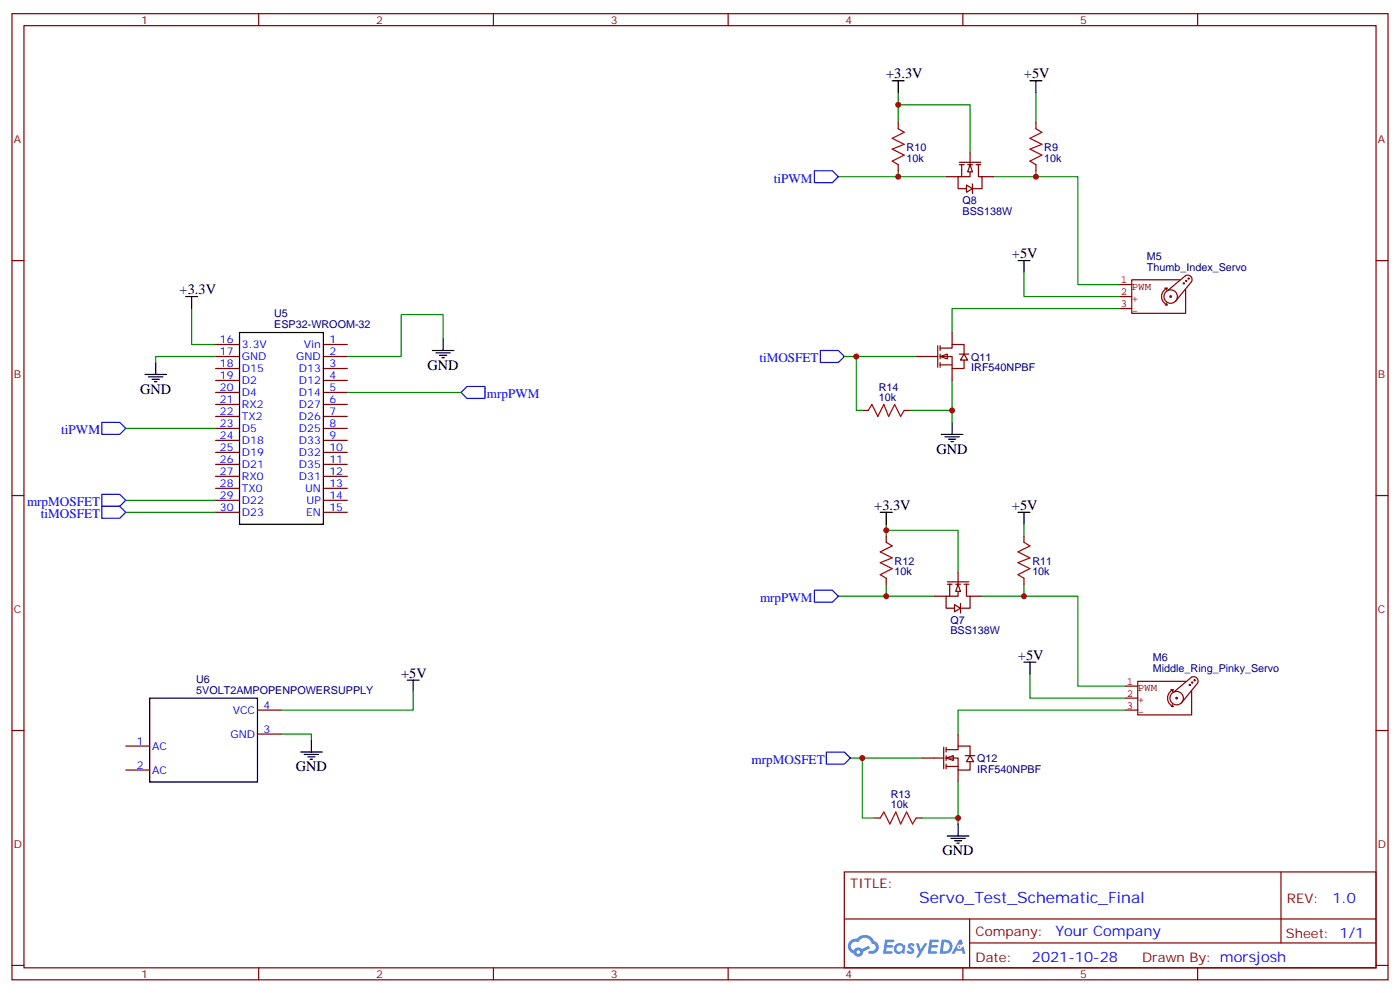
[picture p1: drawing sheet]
<svg xmlns="http://www.w3.org/2000/svg" width="412mm" height="292mm" viewBox="0 0 412 292" stroke-linecap="round" stroke-linejoin="round" font-family="sans-serif">
<g fill="none" stroke="#870000" stroke-width=".35">
<path d="M3.5 4h405.4v284.4h-405.4zM7.1 7.5h398.2v277.3h-398.2zM76.2 4v3.5M145.3 4v3.5M214.5 4v3.5M283.6 4v3.5M352.8 4v3.5M3.5 76.7h3.6M405.3 76.7h3.6M3.5 145.8h3.6M405.3 145.8h3.6M3.5 215h3.6"/>
<path d="M405.3 215h3.6M248.7 256.6h156.6v28.2h-156.6zM377.3 256.6v20.9M248.7 270.5h156.5M285.6 277.5h119.6M285.6 270.5v14.1M3.5 284.1h3.6M76.2 284.8v3.6M145.3 284.8v3.6M214.5 284.8v3.6M283.6 284.8v3.6M352.8 284.8v3.6"/>
<path d="M405.3 284.1h3.6"/>
</g>
<g fill="#5487ff">
<path d="M267.7 277.8a1.22 1.22 0 0 1 1.7 .3l-.4 .5a.47 .47 0 0 0-.3-.4 .47 .47 0 0 0-.5 .2l.1 .2a1.14 1.14 0 0 1 .8 1.8 1.14 1.14 0 0 1-1.9 0l-.2-.2 .5-.5 .7 .4a.29 .29 0 0 0 .3-.3 .29 .29 0 0 0-.2-.3 1.04 1.04 0 0 1-.6-1.7z"/>
<path d="M260.7 276.5h2.4l.3 .2-.2 .5-1.8 .1-.1 .8h1.5l.3 .4-.3 .4h-1.6l-.2 1.1h1.7l.2 .3-.2 .3-2.6 .1z"/>
<path d="M273.8 276.5h2.4l.3 .2-.1 .5-1.8 .1-.2 .8h1.6l.3 .4-.4 .4h-1.6l-.1 1.1h1.7l.2 .3-.2 .3-2.6 .1z"/>
<path d="M282.6 276.5h.7l.3 1.3-.6 .3a.69 .69 0 0 0-1 .3 .69 .69 0 0 0 .4 1 .69 .69 0 0 0 .9-.7l.5-.2 .6 2.2h-.8l-.2-.9h-1.8l-.5 .9h-.8z"/>
<path d="M269.8 277.6h.8l.6 1.8 1.1-1.8h.9l-2.6 4.2h-.8l.9-1.5z"/>
<path d="M277.4 276.5l-.6 4.2h1.3a2.11 2.11 0 0 0 2.5-2.1 2.11 2.11 0 0 0-2.5-2.1zM278.1 277.3a1.39 1.39 0 0 1 1.7 1.4 1.39 1.39 0 0 1-1.8 1.3h-.3z"/>
<path d="M263.7 278.2a1.54 1.54 0 0 0-.1 2.1 1.54 1.54 0 0 0 2.2 .1l.6 .3 .3-2.3-.2-.3h-.4a1.49 1.49 0 0 0-2.4 .1zM264 279.2a.94 .94 0 0 1 1.8 0 .94 .94 0 0 1-1.8 0z"/>
<path d="M250.4 276.9a2.18 2.18 0 0 0 1.1 3.7 1.44 1.44 0 0 0 1.6 .9 1.44 1.44 0 0 0 1.2-1.4l2-1-.5-.8-1.9 1a1.47 1.47 0 0 0-2.4 .4 1.39 1.39 0 0 1-.7-1.9 1.39 1.39 0 0 1 2-.5 2.12 2.12 0 0 1 2.2-1.3 2.12 2.12 0 0 1 1.9 1.7 1.14 1.14 0 0 1 1.1 1.4 1.14 1.14 0 0 1-1.7 .7 .43 .43 0 0 0-.5 .4 .43 .43 0 0 0 .4 .5 1.98 1.98 0 0 0 2.5-1.2 1.98 1.98 0 0 0-1.2-2.6 3.1 3.1 0 0 0-5.3-.6l-.9 .1zM252.3 280.2a.55 .55 0 0 1 1.1 0 .55 .55 0 0 1-1.1 0z"/>
<circle cx="282.6" cy="278.6" r=".26"/>
</g>
<g fill="none" stroke="#008700" stroke-width=".35">
<path d="M264.6 30.8h21.2v14.1M264.6 27.3v8.8M305.2 27.3v8.8M246.9 52h17.7M264.6 50.2v1.8h14.1M305.2 52h12.3v31.7h12.3M305.2 50.2v1.8h-12.4M56.4 90.8v10.6h7.1M130.5 99.6v-7h-12.3v12.3h-15.9M63.5 104.9h-17.6v1.8M102.3 115.5h33.5M37 126.1h26.5"/>
<path d="M37 147.2h26.5M37 150.8h26.5M261.1 156.1h21.1v12.3M261.1 154.3v3.5M301.6 154.3v3.5M246.9 175.5h14.2M261.1 171.9v3.6h14.1M289.3 175.5h28.2v26.4h14.1M301.6 171.9v3.6M82.9 216h8.8v1.8M121.7 203.7v5.3h-38.8"/>
</g>
<path d="M239.9 50.2h5.3l1.7 1.8-1.7 1.8h-5.3zM137.6 113.7h5.3v3.6h-5.3l-1.8-1.8zM30 124.3h5.3l1.7 1.8-1.7 1.7h-5.3zM30 149h5.3l1.7 1.8-1.7 1.7h-5.3zM30 145.5h5.3l1.7 1.7-1.7 1.8h-5.3zM239.9 173.7h5.3l1.7 1.8-1.7 1.7h-5.3z" fill="none" stroke="#00f" stroke-width=".35"/>
<g fill="none" stroke="#000" stroke-width=".35">
<path d="M262.8 23.8h3.5M264.6 23.8v3.5M303.4 23.8h3.5M305.2 23.8v3.5M54.7 87.3h3.5M56.4 87.3v3.5M70.6 97.9h24.6v56.4h-24.6zM130.5 99.6v3.6M42.7 110.2h6.3M43.7 110.9h4.3M44.8 111.6h2.1M45.5 112.3h.7"/>
<path d="M45.9 106.7v3.5M127.4 103.2h6.3M128.4 103.9h4.2M129.5 104.6h2.1M130.2 105.3h.7M277.3 127.8h6.3M278.3 128.6h4.3M279.4 129.3h2.1M280.1 130h.7M280.5 124.3v3.5M259.3 150.8h3.5M261.1 150.8v3.5"/>
<path d="M299.9 150.8h3.5M301.6 150.8v3.5M44.1 205.5h31.7v24.7h-31.7zM91.7 217.8v3.5M119.9 200.2h3.6M121.7 200.2v3.5M88.5 221.3h6.4M89.6 222h4.2M90.7 222.7h2.1M91.4 223.4h.7"/>
</g>
<path d="M264.6 37.9l1.7 1-3.5 1.8 3.5 1.8-3.5 1.4 3.5 1.7-3.5 1.8 1.8 1.1M305.2 37.9l1.7 1-3.5 1.8 3.5 1.8-3.5 1.4 3.5 1.7-3.5 1.8 1.8 1.1M261.1 159.6l1.7 1.1-3.5 1.7 3.5 1.8-3.5 1.4 3.5 1.8-3.5 1.7 1.8 1.1M301.6 159.6l1.8 1.1-3.5 1.7 3.5 1.8-3.5 1.4 3.5 1.8-3.5 1.7 1.7 1.1" fill="none" stroke="#a10000" stroke-width=".35"/>
<g fill="none" stroke="#870000" stroke-width=".35">
<path d="M264.6 36.1v1.8M305.2 36.1v1.8M264.6 48.5v1.7M305.2 48.5v1.7M63.5 101.4h7.1M63.5 104.9h7.1M63.5 108.4h7.1M63.5 112h7.1M63.5 115.5h7.1M63.5 119h7.1M95.2 101.4h7.1M95.2 104.9h7.1"/>
<path d="M95.2 108.4h7.1M95.2 112h7.1M95.2 115.5h7.1M95.2 119h7.1M63.5 122.6h7.1M63.5 126.1h7.1M63.5 129.6h7.1M63.5 133.1h7.1M63.5 136.7h7.1M95.2 122.6h7.1M95.2 126.1h7.1M95.2 129.6h7.1"/>
<path d="M95.2 133.1h7.1M95.2 136.7h7.1M63.5 140.2h7.1M63.5 143.7h7.1M63.5 147.2h7.1M63.5 150.8h7.1M95.2 140.2h7.1M95.2 143.7h7.1M95.2 147.2h7.1M95.2 150.8h7.1M261.1 157.8v1.8M301.6 157.8v1.8"/>
<path d="M261.1 170.2v1.7M275.2 175.5h3.5M279 171.9h1.5M279 171.2h6.4M279.8 171.9v3.6M281.5 171.9h1.4M282.2 168.4v7.1h-3.5v3.5h2.5M282.9 177.6v2.8M284 171.9h1.4M284.7 171.9v3.6h1.1v3.5h-2.9M285.8 175.5h3.5M301.6 170.2v1.7"/>
<path d="M37 219.6h7.1M75.8 216h7.1M75.8 209h7.1M37 226.6h7.1"/>
</g>
<g fill="#fff" stroke="#870000" stroke-width=".35">
<path d="M281.2 177.9l1.7 1.1-1.7 1.1z"/>
<path d="M282.2 171.9l.7 2.2h-1.4z"/>
</g>
<path d="M278.7 52h3.5M282.6 48.5h1.4M282.6 47.8h6.3M283.3 48.5v3.5M285 48.5h1.5M285.8 44.9v7.1h-3.6v3.5h2.5M286.5 54.1v2.8M287.5 48.5h1.4M288.2 48.5v3.5h1.1v3.5h-2.8M289.3 52h3.5" fill="none" stroke="#870000" stroke-width=".35"/>
<g fill="#fff" stroke="#870000" stroke-width=".35">
<path d="M284.7 54.5l1.8 1-1.8 1.1z"/>
<path d="M285.8 48.5l.7 2.1h-1.5z"/>
</g>
<g fill="none" stroke="#850000" stroke-width=".35">
<path d="M329.8 83.7h3.6M329.8 87.3h3.6M329.8 90.8h3.6M343.1 84.8h.7M343.3 89.7h.5M343.6 89.2l.2 .5M343.8 84.8l-.2 .5M343.8 84.8a2.68 2.68 0 0 0-1.6 2.5 2.68 2.68 0 0 0 1.6 2.4M344 85.5l5.3-4.4a1.31 1.31 0 0 1 1.5 .2 1.31 1.31 0 0 1 .2 1.6l-4.7 5.8M345.1 87.3l-.3-.3-.2 .3 .4 .1M346.8 87.3a1.98 1.98 0 0 0-2.9-1.7 1.98 1.98 0 0 0-.1 3.3 1.98 1.98 0 0 0 3-1.4M347.5 82.3h-14.1v9.9h15.8v-7"/>
<path d="M348.9 83.4l-.2-.2-.2 .2 .4 .1M349.6 82.7l-.2-.2-.2 .2 .4 .1M350.3 82l-.2-.2-.1 .2 .3 .1M331.6 201.9h3.5M331.6 205.5h3.5M331.6 209h3.5M344.8 203h.7M345 207.9h.5M345.4 207.4l.1 .5M345.5 203l-.1 .5M345.5 203a2.68 2.68 0 0 0-1.6 2.5 2.68 2.68 0 0 0 1.6 2.4M345.7 203.7l5.3-4.4a1.31 1.31 0 0 1 1.5 .2 1.31 1.31 0 0 1 .3 1.5l-4.8 5.9"/>
<path d="M346.9 205.5l-.3-.3-.2 .3 .4 .1M348.6 205.5a1.98 1.98 0 0 0-2.9-1.8 1.98 1.98 0 0 0-.2 3.4 1.98 1.98 0 0 0 3.1-1.5M349.2 200.5h-14.1v9.9h15.9v-7.1M350.7 201.6l-.2-.2-.2 .2 .3 .1M351.4 200.9l-.2-.2-.2 .2 .3 .1M352.1 200.2l-.2-.2-.2 .2 .3 .1"/>
</g>
<path d="M299.9 76.7h3.5M301.6 76.7v3.5M301.6 194.9h3.6M303.4 194.9v3.5M279 246h6.4M280.1 246.7h4.2M281.2 247.4h2.1M281.9 248.1h.7M282.2 242.5v3.5" fill="none" stroke="#000" stroke-width=".35"/>
<path d="M301.6 80.2v7.1h28.2M329.8 90.8h-49.3v7.1M248.7 104.9h21.2M252.2 104.9v15.9h1.8M280.5 112v12.3M268.1 120.8h12.4M303.4 198.4v7.1h28.2M331.6 209h-49.4v7M250.5 223.1h21.1M254 223.1v17.6h3.5M282.2 230.2v12.3M271.6 240.7h10.6" fill="none" stroke="#008700" stroke-width=".35"/>
<path d="M241.7 103.2h5.2l1.8 1.7-1.8 1.8h-5.2zM243.4 221.3h5.3l1.8 1.8-1.8 1.8h-5.3z" fill="none" stroke="#00f" stroke-width=".35"/>
<path d="M255.8 120.8l1-1.8 1.8 3.6 1.7-3.6 1.5 3.6 1.7-3.6 1.8 3.6 1-1.8M259.3 240.7l1-1.7 1.8 3.5 1.8-3.5 1.4 3.5 1.8-3.5 1.7 3.5 1.1-1.8" fill="none" stroke="#a10000" stroke-width=".35"/>
<path d="M254 120.8h1.8M266.3 120.8h1.8M257.5 240.7h1.8M269.9 240.7h1.7" fill="none" stroke="#870000" stroke-width=".35"/>
<g fill="#fff" stroke="#870000" stroke-width=".35">
<path d="M276.9 104.9l2.1-.7v1.4z"/>
<path d="M284 104.2l1 1.8h-2.1z"/>
</g>
<path d="M280.5 97.9v3.5M269.9 104.9h6.3M276.2 101.7v6.4M276.9 102.4h3.6v-1h3.5v2.8M276.9 104.9h3.6v3.5h3.5v-2.4M276.9 107.4h3.6M276.9 101.7v1.5M276.9 104.2v1.4M276.9 106.7v1.4M280.5 108.4v3.6M282.6 104.2h2.8" fill="none" stroke="#870000" stroke-width=".35"/>
<g fill="#fff" stroke="#870000" stroke-width=".35">
<path d="M278.7 223.1l2.1-.7v1.4z"/>
<path d="M285.8 222.4l1 1.8h-2.1z"/>
</g>
<path d="M278 219.9v6.4M278.7 219.9v1.4M282.2 216v3.6M271.6 223.1h6.4M278.7 220.6h3.5v-1h3.6v2.8M278.7 223.1h3.5v3.5h3.6v-2.4M278.7 225.6h3.5M278.7 222.4v1.4M278.7 224.9v1.4M282.2 226.6v3.6M284.3 222.4h2.9" fill="none" stroke="#870000" stroke-width=".35"/>
<g fill="#c00">
<circle cx="261.1" cy="156.1" r=".88"/>
<circle cx="261.1" cy="175.5" r=".88"/>
<circle cx="264.6" cy="30.8" r=".88"/>
<circle cx="301.6" cy="175.5" r=".88"/>
<circle cx="264.6" cy="52" r=".88"/>
<circle cx="305.2" cy="52" r=".88"/>
<circle cx="252.2" cy="104.9" r=".88"/>
<circle cx="280.5" cy="120.8" r=".88"/>
<circle cx="254" cy="223.1" r=".88"/>
<circle cx="282.2" cy="240.7" r=".88"/>
</g>
<text font-size="4.6" fill="#00f" x="270.8" y="265.6">Servo_Test_Schematic_Final</text>
<g font-size="4.2">
<text x="261.1" y="23.1">+3.3V</text>
<text x="301.6" y="23.1">+5V</text>
<text x="298.1" y="76">+5V</text>
<text x="52.9" y="86.6">+3.3V</text>
<text x="125.9" y="108.8">GND</text>
<text x="41.3" y="115.9">GND</text>
<text x="275.9" y="133.5">GND</text>
<text x="257.5" y="150.1">+3.3V</text>
<text x="298.1" y="150.1">+5V</text>
<text x="299.9" y="194.2">+5V</text>
<text x="118.2" y="199.5">+5V</text>
<text x="87.1" y="227">GND</text>
<text x="277.6" y="251.7">GND</text>
</g>
<g font-size="4.2" fill="#00f">
<text x="392.5" y="265.9">1.0</text>
<text x="310.9" y="275.4">Your Company</text>
<text x="304" y="283.2">2021-10-28</text>
</g>
<g font-size="3.9" fill="#00f">
<text x="228" y="53.8">tiPWM</text>
<text x="223.7" y="106.7">tiMOSFET</text>
<text x="143.4" y="117.3">mrpPWM</text>
<text x="18" y="127.8">tiPWM</text>
<text x="8" y="149">mrpMOSFET</text>
<text x="12" y="152.5">tiMOSFET</text>
<text x="223.9" y="177.2">mrpPWM</text>
<text x="221.4" y="224.9">mrpMOSFET</text>
</g>
<g font-size="3.9" fill="#800">
<text x="250.5" y="261.2">TITLE:</text>
<text x="379.1" y="265.9">REV:</text>
<text x="287.4" y="275.4">Company:</text>
<text x="378.7" y="276">Sheet: 1/1</text>
<text x="287.4" y="283.1">Date:</text>
<text x="336.4" y="283.2">Drawn By: morsjosh</text>
</g>
<g font-size="3.2" fill="#800">
<text x="41.6" y="7">1</text>
<text x="110.8" y="7">2</text>
<text x="179.9" y="7">3</text>
<text x="249.1" y="7">4</text>
<text x="318.2" y="7">5</text>
<text x="4.1" y="42.1">A</text>
<text x="405.9" y="42.1">A</text>
<text x="4.1" y="111.3">B</text>
<text x="405.9" y="111.3">B</text>
<text x="4.1" y="180.4">C</text>
<text x="405.9" y="180.4">C</text>
<text x="4.1" y="249.6">D</text>
<text x="405.9" y="249.6">D</text>
<text x="41.6" y="287.8">1</text>
<text x="110.8" y="287.8">2</text>
<text x="179.9" y="287.8">3</text>
<text x="249.1" y="287.8">4</text>
<text x="318.2" y="287.8">5</text>
</g>
<g font-size="3.2" fill="#000080">
<text x="267.1" y="47.5">10k</text>
<text x="267.1" y="44.3">R10</text>
<text x="307.6" y="47.5">10k</text>
<text x="307.6" y="44.3">R9</text>
<text x="283.5" y="60">Q8</text>
<text x="283.5" y="63.2">BSS138W</text>
<text x="337.8" y="76.5">M5</text>
<text x="337.8" y="79.7">Thumb_Index_Servo</text>
<text x="80.8" y="93.4">U5</text>
<text x="80.8" y="96.6">ESP32-WROOM-32</text>
<text x="286.1" y="106.2">Q11</text>
<text x="286.1" y="109.3">IRF540NPBF</text>
<text x="258.9" y="118">10k</text>
<text x="258.9" y="114.9">R14</text>
<text x="263.5" y="166.2">R12</text>
<text x="304.1" y="166.2">R11</text>
<text x="263.5" y="169.2">10k</text>
<text x="304.1" y="169.2">10k</text>
<text x="280" y="183.5">Q7</text>
<text x="280" y="186.6">BSS138W</text>
<text x="339.6" y="197.9">Middle_Ring_Pinky_Servo</text>
<text x="339.6" y="194.7">M6</text>
<text x="57.8" y="201.1">U6</text>
<text x="57.8" y="204.2">5VOLT2AMPOPENPOWERSUPPLY</text>
<text x="287.9" y="227.4">IRF540NPBF</text>
<text x="287.9" y="224.3">Q12</text>
<text x="262.4" y="237.9">10k</text>
<text x="262.4" y="234.9">R13</text>
</g>
<g font-size="3.2" fill="#840000">
<text x="330.2" y="83.4">1</text>
<text x="330.2" y="86.9">2</text>
<text x="333.4" y="85.2">PWM</text>
<text x="333.4" y="88.8">+</text>
<text x="330.2" y="90.5">3</text>
<text x="333.4" y="92.3">-</text>
<text x="332" y="201.6">1</text>
<text x="335.2" y="203.4">PWM</text>
<text x="332" y="205.1">2</text>
<text x="332" y="208.6">3</text>
<text x="335.2" y="207">+</text>
<text x="335.2" y="210.5">-</text>
</g>
<g font-size="3.2" fill="#00f">
<text x="64.8" y="101">16</text>
<text x="97" y="101">1</text>
<text x="64.8" y="104.6">17</text>
<text x="71.3" y="102.4">3.3V</text>
<text x="71.3" y="106">GND</text>
<text x="87.3" y="106">GND</text>
<text x="89.5" y="102.4">Vin</text>
<text x="97" y="104.6">2</text>
<text x="64.8" y="108.1">18</text>
<text x="64.8" y="111.6">19</text>
<text x="71.3" y="109.5">D15</text>
<text x="71.3" y="113">D2</text>
<text x="88.1" y="109.5">D13</text>
<text x="88.1" y="113">D12</text>
<text x="97" y="108.1">3</text>
<text x="97" y="111.6">4</text>
<text x="64.8" y="115.1">20</text>
<text x="64.8" y="118.7">21</text>
<text x="71.3" y="116.6">D4</text>
<text x="88.1" y="116.6">D14</text>
<text x="97" y="115.1">5</text>
<text x="97" y="118.7">6</text>
<text x="64.8" y="122.2">22</text>
<text x="64.8" y="125.7">23</text>
<text x="71.3" y="120.1">RX2</text>
<text x="71.3" y="123.6">TX2</text>
<text x="88.1" y="120.1">D27</text>
<text x="88.1" y="123.6">D26</text>
<text x="97" y="122.2">7</text>
<text x="97" y="125.7">8</text>
<text x="64.8" y="129.3">24</text>
<text x="71.3" y="127.1">D5</text>
<text x="71.3" y="130.7">D18</text>
<text x="88.1" y="127.1">D25</text>
<text x="88.1" y="130.7">D33</text>
<text x="97" y="129.3">9</text>
<text x="64.8" y="132.8">25</text>
<text x="64.8" y="136.3">26</text>
<text x="71.3" y="134.2">D19</text>
<text x="71.3" y="137.7">D21</text>
<text x="88.1" y="134.2">D32</text>
<text x="88.1" y="137.7">D35</text>
<text x="97" y="132.8">10</text>
<text x="97" y="136.3">11</text>
<text x="64.8" y="139.8">27</text>
<text x="64.8" y="143.4">28</text>
<text x="71.3" y="141.3">RX0</text>
<text x="88.1" y="141.3">D31</text>
<text x="97" y="139.8">12</text>
<text x="97" y="143.4">13</text>
<text x="64.8" y="146.9">29</text>
<text x="71.3" y="144.8">TX0</text>
<text x="71.3" y="148.3">D22</text>
<text x="89.8" y="144.8">UN</text>
<text x="90.3" y="148.3">UP</text>
<text x="97" y="146.9">14</text>
<text x="64.8" y="150.4">30</text>
<text x="71.3" y="151.8">D23</text>
<text x="90.2" y="151.8">EN</text>
<text x="97" y="150.4">15</text>
<text x="77.6" y="208.6">4</text>
<text x="68.5" y="210">VCC</text>
<text x="77.6" y="215.7">3</text>
<text x="40.3" y="219.2">1</text>
<text x="44.8" y="220.6">AC</text>
<text x="67.9" y="217.1">GND</text>
<text x="40.3" y="226.3">2</text>
<text x="44.8" y="227.7">AC</text>
</g>
</svg>
